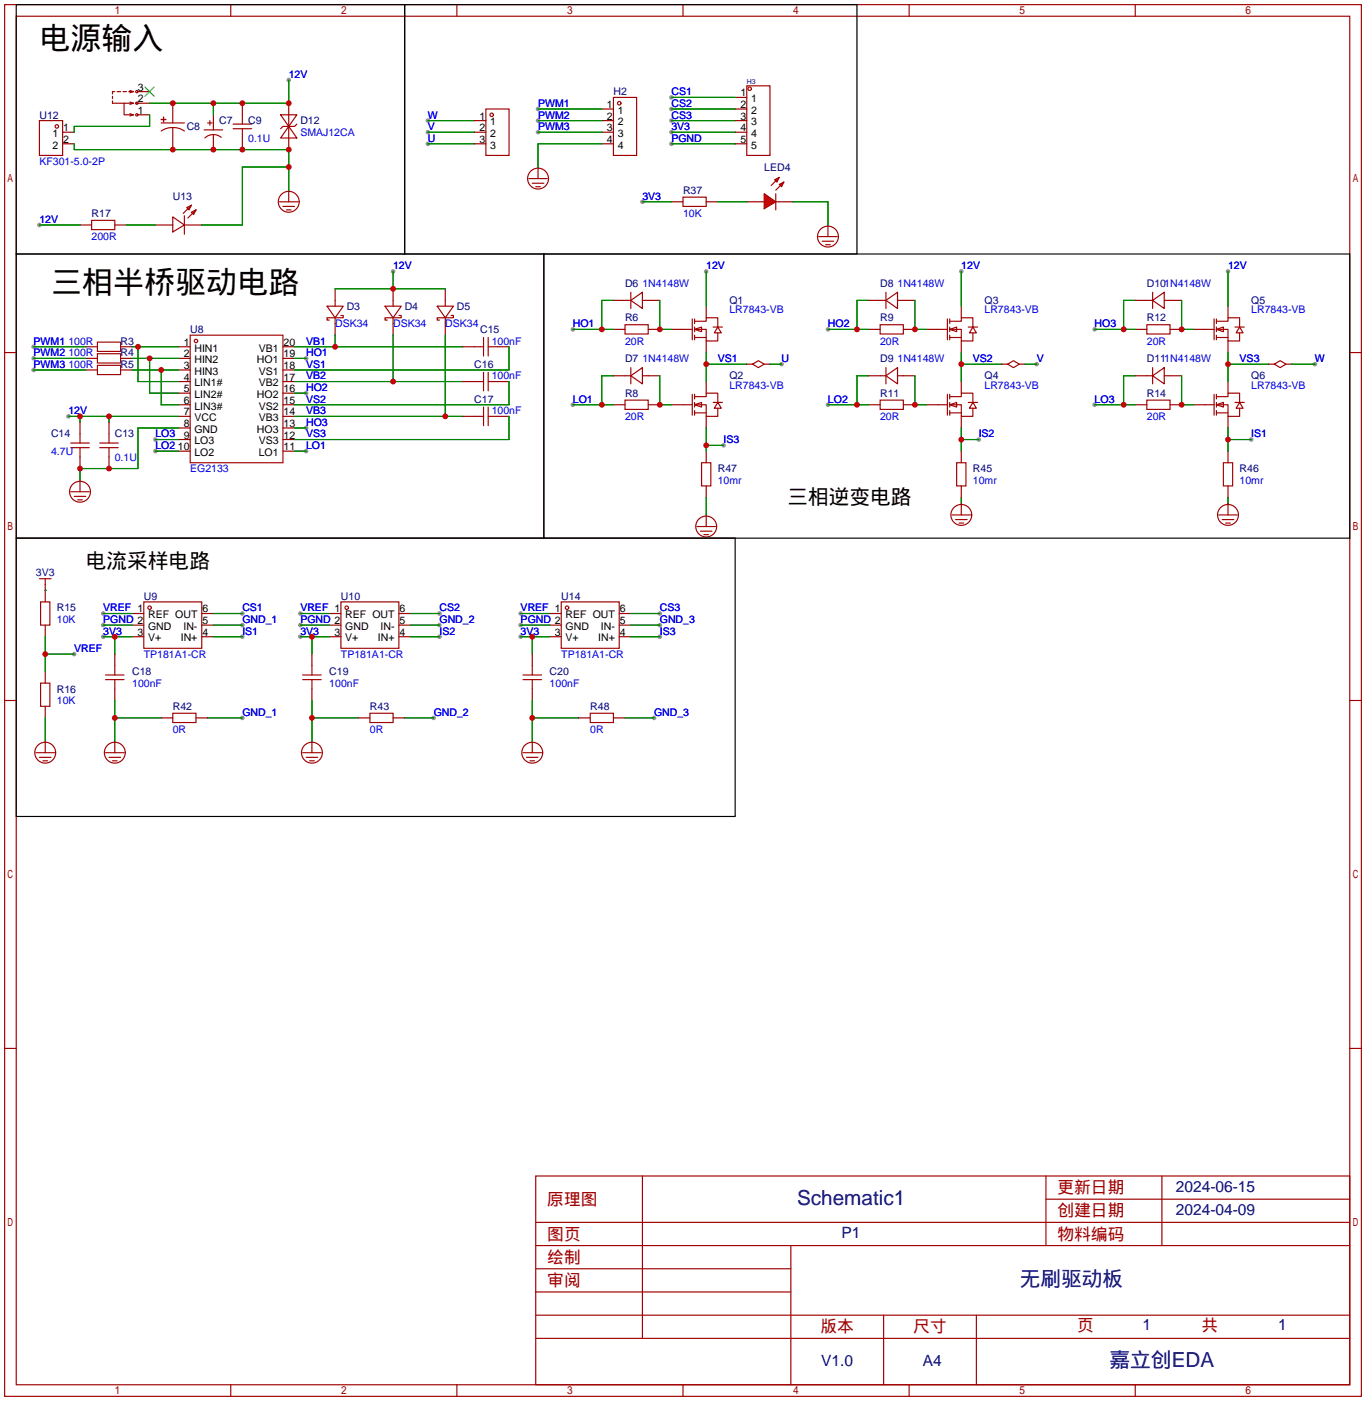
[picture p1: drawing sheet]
<svg xmlns="http://www.w3.org/2000/svg" width="299mm" height="307mm" viewBox="0 0 299 307" stroke-linecap="round" stroke-linejoin="round" font-family="sans-serif">
<g fill="#999">
<circle cx="7.4" cy="75.9" r=".51"/>
<circle cx="7.4" cy="78.5" r=".51"/>
<circle cx="7.4" cy="81" r=".51"/>
<circle cx="34" cy="98.8" r=".51"/>
<circle cx="34" cy="96.3" r=".51"/>
<circle cx="15" cy="91.2" r=".51"/>
<circle cx="86.1" cy="59.4" r=".51"/>
<circle cx="67.1" cy="98.8" r=".51"/>
<circle cx="67.1" cy="78.5" r=".51"/>
<circle cx="67.1" cy="86.1" r=".51"/>
<circle cx="67.1" cy="93.7" r=".51"/>
<circle cx="125.5" cy="72.1" r=".51"/>
<circle cx="154.7" cy="59.4" r=".51"/>
<circle cx="125.5" cy="88.6" r=".51"/>
<circle cx="171.2" cy="79.8" r=".51"/>
<circle cx="181.4" cy="72.1" r=".51"/>
<circle cx="210.6" cy="59.4" r=".51"/>
<circle cx="181.4" cy="88.6" r=".51"/>
<circle cx="214.4" cy="96.3" r=".51"/>
<circle cx="227.1" cy="79.8" r=".51"/>
<circle cx="239.8" cy="72.1" r=".51"/>
<circle cx="269" cy="59.4" r=".51"/>
<circle cx="239.8" cy="88.6" r=".51"/>
<circle cx="288" cy="79.8" r=".51"/>
<circle cx="63.2" cy="17.5" r=".51"/>
<circle cx="16.3" cy="143.3" r=".51"/>
<circle cx="22.6" cy="134.4" r=".51"/>
<circle cx="22.6" cy="136.9" r=".51"/>
<circle cx="22.6" cy="139.4" r=".51"/>
<circle cx="53.1" cy="134.4" r=".51"/>
<circle cx="53.1" cy="139.4" r=".51"/>
<circle cx="53.1" cy="136.9" r=".51"/>
<circle cx="65.8" cy="134.4" r=".51"/>
<circle cx="65.8" cy="136.9" r=".51"/>
<circle cx="65.8" cy="139.4" r=".51"/>
<circle cx="96.3" cy="134.4" r=".51"/>
<circle cx="96.3" cy="139.4" r=".51"/>
<circle cx="96.3" cy="136.9" r=".51"/>
<circle cx="93.7" cy="26.4" r=".51"/>
<circle cx="93.7" cy="31.5" r=".51"/>
<circle cx="93.7" cy="29" r=".51"/>
<circle cx="117.9" cy="23.9" r=".51"/>
<circle cx="117.9" cy="26.4" r=".51"/>
<circle cx="117.9" cy="29" r=".51"/>
<circle cx="147.1" cy="23.9" r=".51"/>
<circle cx="147.1" cy="26.4" r=".51"/>
<circle cx="147.1" cy="29" r=".51"/>
<circle cx="147.1" cy="31.5" r=".51"/>
<circle cx="8.6" cy="49.3" r=".51"/>
<circle cx="140.7" cy="44.2" r=".51"/>
<circle cx="95" cy="157.2" r=".51"/>
<circle cx="53.1" cy="157.2" r=".51"/>
<circle cx="274.1" cy="96.3" r=".51"/>
<circle cx="158.5" cy="97.5" r=".51"/>
<circle cx="114" cy="134.4" r=".51"/>
<circle cx="114" cy="136.9" r=".51"/>
<circle cx="114" cy="139.4" r=".51"/>
<circle cx="144.5" cy="134.4" r=".51"/>
<circle cx="144.5" cy="139.4" r=".51"/>
<circle cx="144.5" cy="136.9" r=".51"/>
<circle cx="143.3" cy="157.2" r=".51"/>
<circle cx="147.1" cy="21.3" r=".51"/>
</g>
<g fill="none" stroke="#a10000" stroke-width=".25">
<path d="M1 1h297.2v304.8h-297.2zM3.6 3.6h292.1v299.7h-292.1zM28.4 19.8l.8 .3M50.5 1v2.6M100.1 1v2.6M149.6 1v2.6M199.1 1v2.6M248.7 1v2.6M8.6 26.4h5.1v7.6h-5.1zM24.6 22.1v.5h2.6M24.6 21.1v.5M25.1 20.1h-.5v.5"/>
<path d="M25.7 20.1h.7M26.9 20.1h.8M28.2 20.1h1M28.4 24.9l.8 .2M28.4 22.4l.8 .2M29.2 22.6h-2v2.5h2M29.2 25.1l-.8 .3M29.2 22.6l-.8 .3M29.2 20.1l-.8 .2M35.3 26.2h1zM35.3 28.7a4.6 4.6 0 0 1 5.1 0M35.3 26.9h5.1"/>
<path d="M35.8 25.7v1zM44.7 28.4h4.1M45.5 26.9h1M46 26.4v1M46.7 27.7v.7M46.7 29.5v.7M48.5 30.1a2.74 2.74 0 0 0-3.6 .1M51.1 28.2h4M51.1 27.2h4M53.1 25.1v2.1M53.1 28.2v2M61.5 25.1h3.5l-1.8 2.6z"/>
<path d="M63.2 27.7l1.8 2.5h-3.5zM65 27.2l-.5 .5h-2.5l-.5 .5M106.4 23.9h5.1v10.1h-5.1zM134.4 21.3h5v12.7h-5zM20.1 48.3h5v2h-5zM37.8 47.5l2.6 1.8-2.6 1.5zM40.4 47.2v4.1M40.9 45.5l1-.5-.5 1zM41.9 46.5l1-.5-.5 1zM41.9 45l-1.8 1.7M42.9 46l-1.8 1.8M149.6 43.2h5.1v2h-5.1z"/>
<path d="M169.9 42.4v3.6M1 77.2h2.6M21.3 74.9h5.1v2.1h-5.1zM21.3 77.5h5.1v2h-5.1zM41.7 73.4h20.3v27.9h-20.3zM71.6 67.1h3.6l-1.8 2.5zM73.4 65.8v1.3M73.4 69.6v1.3M74.7 69.1h.5v.5h-3.6v.5h.5M84.3 67.1h3.6l-1.8 2.5zM86.1 65.8v1.3M86.1 69.6v1.3"/>
<path d="M87.4 69.1h.5v.5h-3.6v.5h.5M95.8 67.1h3.5l-1.8 2.5zM97.5 65.8v1.3M97.5 69.6v1.3M98.8 69.1h.5v.5h-3.5v.5h.5M103.9 75.9h2M105.9 73.9v4.1M106.9 75.9h2.1M106.9 73.9v4.1M136.9 71.1h5.1v2.1h-5.1zM136.9 65.8h1.3M138.2 65.8l2.5-1.8v3.6z"/>
<path d="M138.2 64v3.6M140.7 65.8h1.3M149.6 72.1h2M151.6 69.8v4.6M152.1 72.1l1.6-.5v1zM152.1 70.4h2.6v-.8h2.5v2M152.1 72.1h2.6v2.6h2.5v-1.8M152.1 73.9h2.6M152.1 69.8v1.1M152.1 71.6v1M152.1 73.4v1M156.2 71.6h2"/>
<path d="M157.2 71.6l.8 1.3h-1.5zM164.8 79.8l1.3-.8 1.3 .8-1.3 .7zM192.8 71.1h5.1v2.1h-5.1zM192.8 65.8h1.3M194.1 65.8l2.5-1.8v3.6zM194.1 64v3.6M196.6 65.8h1.3M205.5 72.1h2M207.5 69.8v4.6M208 72.1l1.5-.5v1zM208 70.4h2.6v-.8h2.5v2M208 72.1h2.6v2.6h2.5v-1.8"/>
<path d="M208 73.9h2.6M208 69.8v1.1M208 71.6v1M208 73.4v1M212.1 71.6h2M213.1 71.6l.8 1.3h-1.6zM220.7 79.8l1.3-.8 1.3 .8-1.3 .7zM251.2 71.1h5.1v2.1h-5.1zM251.2 65.8h1.3M252.5 65.8l2.5-1.8v3.6zM252.5 64v3.6M255 65.8h1.3"/>
<path d="M263.9 72.1h2M265.9 69.8v4.6M266.4 72.1l1.6-.5v1zM266.4 70.4h2.6v-.8h2.5v2M266.4 72.1h2.6v2.6h2.5v-1.8M266.4 73.9h2.6M266.4 69.8v1.1M266.4 71.6v1M266.4 73.4v1M270.5 71.6h2M271.5 71.6l.8 1.3h-1.5zM279.1 79.8l1.3-.8 1.3 .8-1.3 .7z"/>
<path d="M295.7 77.2h2.5M15.5 98h4.1M15.5 97h4.1M17.5 95v2M17.5 98v2.1M21.3 80h5.1v2h-5.1zM21.8 98h4.1M21.8 97h4.1M23.9 95v2M23.9 98v2.1M103.9 83.6h2M103.9 91.2h2"/>
<path d="M105.9 81.5v4.1M105.9 89.2v4M106.9 81.5v4.1M106.9 89.2v4M106.9 83.6h2.1M106.9 91.2h2.1M136.9 87.6h5.1v2.1h-5.1zM136.9 82.3h1.3M138.2 82.3l2.5-1.8v3.6zM138.2 80.5v3.6M140.7 82.3h1.3M149.6 88.6h2"/>
<path d="M151.6 86.4v4.5M152.1 88.6l1.6-.5v1.1zM152.1 86.9h2.6v-.8h2.5v2M152.1 88.6h2.6v2.6h2.5v-1.8M152.1 86.4v1M152.1 88.1v1.1M152.1 89.9v1M152.1 90.4h2.6M156.2 88.1h2M157.2 88.1l.8 1.3h-1.5zM192.8 87.6h5.1v2.1h-5.1zM192.8 82.3h1.3"/>
<path d="M194.1 82.3l2.5-1.8v3.6zM194.1 80.5v3.6M196.6 82.3h1.3M205.5 88.6h2M207.5 86.4v4.5M208 88.6l1.5-.5v1.1zM208 86.9h2.6v-.8h2.5v2M208 88.6h2.6v2.6h2.5v-1.8M208 90.4h2.6M208 86.4v1M208 88.1v1.1M208 89.9v1"/>
<path d="M212.1 88.1h2M213.1 88.1l.8 1.3h-1.6zM251.2 87.6h5.1v2.1h-5.1zM251.2 82.3h1.3M252.5 82.3l2.5-1.8v3.6zM252.5 80.5v3.6M255 82.3h1.3M263.9 88.6h2M265.9 86.4v4.5M266.4 88.6l1.6-.5v1.1zM266.4 86.9h2.6v-.8h2.5v2M266.4 88.6h2.6v2.6h2.5v-1.8"/>
<path d="M266.4 90.4h2.6M266.4 86.4v1M266.4 88.1v1.1M266.4 89.9v1M270.5 88.1h2M271.5 88.1l.8 1.3h-1.5zM8.6 126.7h2.6M8.9 131.8h2v5.1h-2zM9.9 126.7v1.3M31.5 131.8h12.7v10.2h-12.7zM74.7 131.8h12.7v10.2h-12.7zM1 153.4h2.6"/>
<path d="M8.9 149.6h2v5.1h-2zM23.1 148.8h4.1M23.1 147.8h4.1M25.1 145.8v2M25.1 148.8v2.1M66.3 148.8h4.1M66.3 147.8h4.1M68.3 145.8v2M68.3 148.8v2.1M295.7 153.4h2.5M1 229.6h2.6M295.7 229.6h2.5"/>
<path d="M117.3 257.6h178.4v45.7h-178.4zM140.7 257.6v35.5M229.1 257.6v15.2M254.5 257.6v15.2M117.3 277.9h55.9M117.3 272.8h178.4M117.3 267.7h178.4M173.2 272.8v30.5M229.1 262.6h66.6M117.3 293.1h178.4M117.3 288h178.4M117.3 283h55.9"/>
<path d="M193.5 288v15.3M213.9 288v15.3M50.5 303.3v2.5M100.1 303.3v2.5M149.6 303.3v2.5M199.1 303.3v2.5M248.7 303.3v2.5"/>
<circle cx="12.4" cy="27.7" r=".38"/>
<circle cx="30" cy="22.6" r=".25"/>
<circle cx="30" cy="25.1" r=".25"/>
<circle cx="30" cy="20.1" r=".25"/>
<circle cx="107.7" cy="25.1" r=".38"/>
<circle cx="135.6" cy="22.6" r=".38"/>
<circle cx="42.9" cy="74.7" r=".38"/>
<circle cx="32.8" cy="133.1" r=".38"/>
<circle cx="75.9" cy="133.1" r=".38"/>
</g>
<g fill="none" stroke="#870000" stroke-width=".25">
<path d="M13.7 29h2.6M13.7 31.5h2.6M29.7 22.6h3.1M30.2 25.1h2.6M30.2 20.1h2.6M37.8 22.6v4.3M37.8 27.9v4.9M46.7 25.1v2.6M46.7 30.2v2.6M53.1 22.6v2.5M53.1 30.2v2.6M63.2 22.6v10.2"/>
<path d="M103.9 26.4h2.5M103.9 29h2.5M103.9 31.5h2.5M131.8 23.9h2.6M131.8 26.4h2.6M131.8 29h2.6M131.8 31.5h2.6M17.5 49.3h2.6M25.1 49.3h2.6M34 49.3h3.8M40.4 49.3h3.8M147.1 44.2h2.5"/>
<path d="M154.7 44.2h2.5M18.8 75.9h2.5M18.8 78.5h2.5M26.4 75.9h2.6M26.4 78.5h2.6M39.1 75.9h2.6M39.1 78.5h2.6M62 75.9h2.5M62 78.5h2.5M73.4 63.2v2.6M73.4 70.9v2.5M86.1 63.2v2.6"/>
<path d="M86.1 70.9v2.5M97.5 63.2v2.6M97.5 70.9v2.5M101.3 75.9h2.6M109 75.9h2.5M134.4 72.1h2.5M134.4 65.8h2.5M142 72.1h2.5M142 65.8h2.5M147.1 72.1h2.5M154.7 67.1v2.5M154.7 74.7v2.5"/>
<path d="M163.6 79.8h1.2M167.4 79.8h1.3M190.2 72.1h2.6M190.2 65.8h2.6M197.9 72.1h2.5M197.9 65.8h2.5M202.9 72.1h2.6M210.6 67.1v2.5M210.6 74.7v2.5M219.5 79.8h1.2M223.3 79.8h1.2M248.7 72.1h2.5"/>
<path d="M248.7 65.8h2.5M256.3 72.1h2.5M256.3 65.8h2.5M261.4 72.1h2.5M269 67.1v2.5M269 74.7v2.5M277.9 79.8h1.2M281.7 79.8h1.3M17.5 92.5v2.5M18.8 81h2.5M23.9 92.5v2.5M26.4 81h2.6"/>
<path d="M39.1 81h2.6M39.1 83.6h2.6M39.1 86.1h2.6M39.1 88.6h2.6M39.1 91.2h2.6M39.1 93.7h2.6M39.1 96.3h2.6M39.1 98.8h2.6M62 81h2.5M62 83.6h2.5M62 86.1h2.5M62 88.6h2.5"/>
<path d="M62 91.2h2.5M62 93.7h2.5M62 96.3h2.5M62 98.8h2.5M101.3 83.6h2.6M101.3 91.2h2.6M109 83.6h2.5M109 91.2h2.5M134.4 88.6h2.5M134.4 82.3h2.5M142 88.6h2.5M142 82.3h2.5"/>
<path d="M147.1 88.6h2.5M154.7 83.6v2.5M154.7 91.2v2.5M190.2 88.6h2.6M190.2 82.3h2.6M197.9 88.6h2.5M197.9 82.3h2.5M202.9 88.6h2.6M210.6 83.6v2.5M210.6 91.2v2.5M248.7 88.6h2.5M248.7 82.3h2.5"/>
<path d="M256.3 88.6h2.5M256.3 82.3h2.5M261.4 88.6h2.5M269 83.6v2.5M269 91.2v2.5M17.5 100.1v2.5M23.9 100.1v2.5M9.9 128v3.8M9.9 136.9v2.5M29 134.4h2.5M29 136.9h2.5M29 139.4h2.5"/>
<path d="M44.2 134.4h2.5M44.2 136.9h2.5M44.2 139.4h2.5M72.1 134.4h2.6M72.1 136.9h2.6M72.1 139.4h2.6M87.4 134.4h2.5M87.4 136.9h2.5M87.4 139.4h2.5M9.9 147.1v2.5M9.9 154.7v2.5M25.1 143.3v2.5"/>
<path d="M25.1 150.9v2.5M68.3 143.3v2.5M68.3 150.9v2.5"/>
</g>
<path d="M31.7 19l2.1 2.1M33.8 19l-2.1 2.1" fill="none" stroke="#3c3" stroke-width=".25"/>
<path d="M3.6 1h85v54.6h-85zM88.6 1h99.1v54.6h-99.1zM3.6 55.6h115.5v62.3h-115.5zM119.1 55.6h176.6v62.3h-176.6z" fill="none" stroke="#000" stroke-width=".25"/>
<g fill="none" stroke="#008700" stroke-width=".25">
<path d="M63.2 17.5v5.1h-30.4M32.8 25.1v2.6h-16.5v1.3M46.7 22.6v2.5M93.7 26.4h10.2M93.7 31.5h10.2M93.7 29h10.2M117.9 26.4h13.9M117.9 29h13.9M117.9 23.9h13.9M147.1 26.4h13.9M147.1 31.5h13.9M147.1 29h13.9"/>
<path d="M147.1 23.9h13.9M8.6 49.3h8.9M27.7 49.3h6.3M86.1 59.4v3.8M154.7 59.4v7.7M210.6 59.4v7.7M269 59.4v7.7M7.4 75.9h11.4M7.4 78.5h11.4M29 75.9h10.1M29 78.5h10.1M30.2 75.9v7.7h8.9"/>
<path d="M32.8 78.5v7.6h6.3M64.5 75.9h36.8M64.5 78.5h2.6M73.4 63.2h24.1M73.4 73.4v2.5M86.1 73.4v10.2M97.5 73.4v17.8M111.5 75.9v5.1h-47M125.5 72.1h8.9M134.4 65.8h-2.6v6.3M144.5 65.8v6.3h2.6M154.7 77.2v6.4"/>
<path d="M154.7 79.8h8.9M168.7 79.8h2.5M181.4 72.1h8.8M190.2 65.8h-2.5v6.3M200.4 65.8v6.3h2.5M210.6 79.8h8.9M210.6 77.2v6.4M224.5 79.8h2.6M239.8 72.1h8.9M248.7 65.8h-2.6v6.3M258.8 65.8v6.3h2.6M269 79.8h8.9"/>
<path d="M269 77.2v6.4M283 79.8h5M7.4 81h11.4M15 91.2h24.1M17.5 91.2v1.3M23.9 91.2v1.3M29 81h10.1M34 98.8h5.1M34 96.3h5.1M35.3 81v7.6h3.8M39.1 93.7h-8.9v8.9h-12.7v2.6M64.5 83.6h36.8"/>
<path d="M64.5 86.1h2.6M64.5 98.8h2.6M64.5 91.2h36.8M64.5 93.7h2.6M111.5 83.6v5h-47M111.5 91.2v5.1h-47M125.5 88.6h8.9M134.4 82.3h-2.6v6.3M144.5 82.3v6.3h2.6M181.4 88.6h8.8M190.2 82.3h-2.5v6.3M200.4 82.3v6.3h2.5"/>
<path d="M210.6 96.3h3.8M210.6 93.7v5.1M239.8 88.6h8.9M248.7 82.3h-2.6v6.3M258.8 82.3v6.3h2.6M210.6 109v1.2M269 109v1.2M9.9 129.3h.1M9.9 139.4v7.7M22.6 134.4h6.4M22.6 136.9h6.4M22.6 139.4h6.4"/>
<path d="M25.1 139.4v3.9M46.7 134.4h6.4M46.7 136.9h6.4M46.7 139.4h6.4M65.8 134.4h6.3M65.8 136.9h6.3M65.8 139.4h6.3M68.3 139.4v3.9M89.9 134.4h6.4M89.9 136.9h6.4M89.9 139.4h6.4M9.9 157.2v5.1"/>
<path d="M9.9 143.3h6.4"/>
</g>
<g fill="#f00" stroke="#a10000" stroke-width=".25">
<path d="M167.4 42.4l2.5 1.8-2.5 1.5z"/>
<path d="M169.7 39.4l1-.5-.5 1z"/>
<path d="M170.7 40.4l1-.5-.5 1z"/>
</g>
<g fill="none" stroke="#a10000" stroke-width=".25">
<path d="M163.6 18.8h5.1v15.2h-5.1zM115.8 39.1h4.1M169.9 39.6l-1 1M61.2 44.2h4.1M62 45.2h2.5M62.7 46h1.1M116.6 40.1h2.5M117.3 40.9h1.1M170.9 40.6l-1 1.1M179.3 51.8h4.1M180.1 52.8h2.5M180.8 53.6h1.1"/>
<path d="M15.5 107.7h4.1M16.3 108.7h2.5M17 109.5h1M152.7 115.3h4M153.4 116.3h2.6M153.7 101.3h2v5.1h-2zM154.2 117.1h1M208.5 112.8h4.1M209.3 113.8h2.5M209.5 101.3h2.1v5.1h-2.1zM210.1 114.6h1M267 112.8h4"/>
<path d="M267.7 113.8h2.6M268 101.3h2v5.1h-2zM268.5 114.6h1M122.9 131.8h12.7v10.2h-12.7zM37.8 156.2h5.1v2h-5.1zM81 156.2h5.1v2h-5.1zM114.6 148.8h4M114.6 147.8h4M116.6 145.8v2M116.6 148.8v2.1M129.3 156.2h5.1v2h-5.1zM7.9 164.8h4"/>
<path d="M8.6 165.9h2.6M9.4 166.6h1M23.1 164.8h4.1M23.9 165.9h2.5M24.6 166.6h1.1M66.3 164.8h4.1M67.1 165.9h2.5M67.8 166.6h1M114.6 164.8h4M115.3 165.9h2.6M116.1 166.6h1"/>
<circle cx="164.2" cy="19.4" r=".38"/>
<circle cx="117.9" cy="39.1" r="2.29"/>
<circle cx="63.2" cy="44.2" r="2.29"/>
<circle cx="181.4" cy="51.8" r="2.29"/>
<circle cx="17.5" cy="107.7" r="2.29"/>
<circle cx="154.7" cy="115.3" r="2.29"/>
<circle cx="210.6" cy="112.8" r="2.29"/>
<circle cx="269" cy="112.8" r="2.29"/>
<circle cx="124.2" cy="133.1" r=".38"/>
<circle cx="9.9" cy="164.8" r="2.29"/>
<circle cx="25.1" cy="164.8" r="2.29"/>
<circle cx="68.3" cy="164.8" r="2.29"/>
<circle cx="116.6" cy="164.8" r="2.29"/>
</g>
<g fill="none" stroke="#870000" stroke-width=".25">
<path d="M117.9 36.6v2.5M161 21.3h2.6M161 23.9h2.6M161 26.4h2.6M161 29h2.6M161 31.5h2.6M63.2 41.7v2.5M163.6 44.2h3.8M169.9 44.2h3.8M181.4 49.3v2.5M154.7 98.8v2.5M210.6 98.8v2.5"/>
<path d="M269 98.8v2.5M17.5 105.2v2.5M154.7 106.4v2.6M154.7 112.8v2.5M210.6 106.4v2.6M210.6 110.2v2.6M269 106.4v2.6M269 110.2v2.6M120.4 134.4h2.5M120.4 136.9h2.5M120.4 139.4h2.5M135.6 134.4h2.6"/>
<path d="M135.6 136.9h2.6M135.6 139.4h2.6M35.3 157.2h2.5M42.9 157.2h2.6M78.5 157.2h2.5M86.1 157.2h2.5M116.6 143.3v2.5M116.6 150.9v2.5M126.7 157.2h2.6M134.4 157.2h2.5M9.9 162.3v2.5M25.1 162.3v2.5"/>
<path d="M68.3 162.3v2.5M116.6 162.3v2.5"/>
</g>
<g fill="none" stroke="#008700" stroke-width=".25">
<path d="M16.3 31.5v1.3h46.9v8.9M63.2 36.6h-10.1v12.7h-8.9M131.8 31.5h-13.9v5.1M147.1 21.3h13.9M140.7 44.2h6.4M157.2 44.2h6.4M173.7 44.2h7.7v5.1M154.7 93.7v5.1M154.7 97.5h3.8M269 96.3h5.1M269 93.7v5.1M154.7 109v3.8"/>
<path d="M114 134.4h6.4M114 136.9h6.4M114 139.4h6.4M116.6 139.4v3.9M138.2 134.4h6.3M138.2 136.9h6.3M138.2 139.4h6.3M25.1 153.4v8.9M25.1 157.2h10.2M45.5 157.2h7.6M68.3 157.2h10.2M68.3 153.4v8.9"/>
<path d="M88.6 157.2h6.4M116.6 157.2h10.1M116.6 153.4v8.9M136.9 157.2h6.4"/>
</g>
<path d="M3.6 117.9h157.4v60.9h-157.4z" fill="none" stroke="#000" stroke-width=".25"/>
<g fill="#c00">
<circle cx="30.2" cy="75.9" r=".63"/>
<circle cx="32.8" cy="78.5" r=".63"/>
<circle cx="35.3" cy="81" r=".63"/>
<circle cx="17.5" cy="91.2" r=".63"/>
<circle cx="23.9" cy="91.2" r=".63"/>
<circle cx="17.5" cy="102.6" r=".63"/>
<circle cx="23.9" cy="102.6" r=".63"/>
<circle cx="86.1" cy="63.2" r=".63"/>
<circle cx="73.4" cy="75.9" r=".63"/>
<circle cx="86.1" cy="83.6" r=".63"/>
<circle cx="97.5" cy="91.2" r=".63"/>
<circle cx="131.8" cy="72.1" r=".63"/>
<circle cx="144.5" cy="72.1" r=".63"/>
<circle cx="131.8" cy="88.6" r=".63"/>
<circle cx="144.5" cy="88.6" r=".63"/>
<circle cx="154.7" cy="79.8" r=".63"/>
<circle cx="187.7" cy="72.1" r=".63"/>
<circle cx="200.4" cy="72.1" r=".63"/>
<circle cx="187.7" cy="88.6" r=".63"/>
<circle cx="200.4" cy="88.6" r=".63"/>
<circle cx="210.6" cy="96.3" r=".63"/>
<circle cx="210.6" cy="79.8" r=".63"/>
<circle cx="246.1" cy="72.1" r=".63"/>
<circle cx="258.8" cy="72.1" r=".63"/>
<circle cx="246.1" cy="88.6" r=".63"/>
<circle cx="258.8" cy="88.6" r=".63"/>
<circle cx="269" cy="79.8" r=".63"/>
<circle cx="46.7" cy="22.6" r=".63"/>
<circle cx="53.1" cy="22.6" r=".63"/>
<circle cx="37.8" cy="22.6" r=".63"/>
<circle cx="63.2" cy="22.6" r=".63"/>
<circle cx="9.9" cy="143.3" r=".63"/>
<circle cx="25.1" cy="139.4" r=".63"/>
<circle cx="68.3" cy="139.4" r=".63"/>
<circle cx="63.2" cy="32.8" r=".63"/>
<circle cx="63.2" cy="36.6" r=".63"/>
<circle cx="53.1" cy="32.8" r=".63"/>
<circle cx="46.7" cy="32.8" r=".63"/>
<circle cx="37.8" cy="32.8" r=".63"/>
<circle cx="25.1" cy="157.2" r=".63"/>
<circle cx="68.3" cy="157.2" r=".63"/>
<circle cx="269" cy="96.3" r=".63"/>
<circle cx="154.7" cy="97.5" r=".63"/>
<circle cx="116.6" cy="139.4" r=".63"/>
<circle cx="116.6" cy="157.2" r=".63"/>
</g>
<g font-size="6.8">
<text x="8.6" y="10.8">电源输入</text>
<text x="11.2" y="64.2">三相半桥驱动电路</text>
</g>
<g font-size="4.5">
<text x="172.5" y="110.4">三相逆变电路</text>
<text x="18.8" y="124.4">电流采样电路</text>
</g>
<g font-size="4.5" fill="#000080">
<text x="174.6" y="263.8">Schematic1</text>
<text x="223.4" y="281.6">无刷驱动板</text>
<text x="243" y="299.4">嘉立创EDA</text>
</g>
<g font-size="3.7" fill="#a00000">
<text x="119.9" y="263.9">原理图</text>
<text x="231.6" y="261.3">更新日期</text>
<text x="231.6" y="266.4">创建日期</text>
<text x="119.9" y="271.5">图页</text>
<text x="231.6" y="271.5">物料编码</text>
<text x="119.9" y="281.7">审阅</text>
<text x="119.9" y="276.6">绘制</text>
<text x="179.7" y="291.8">版本</text>
<text x="200" y="291.8">尺寸</text>
<text x="236" y="291.6">页</text>
<text x="263.1" y="291.6">共</text>
</g>
<g font-size="3.4" fill="#000080">
<text x="257.6" y="261">2024-06-15</text>
<text x="257.6" y="266.1">2024-04-09</text>
<text x="184.4" y="271.1">P1</text>
<text x="250.3" y="291.2">1</text>
<text x="280" y="291.2">1</text>
<text x="179.9" y="299.1">V1.0</text>
<text x="202.1" y="299.1">A4</text>
</g>
<g font-size="2.3" fill="#00f">
<text x="63.2" y="17.1">12V</text>
<text x="117.9" y="23.4">PWM1</text>
<text x="147.1" y="23.4">CS2</text>
<text x="147.1" y="20.9">CS1</text>
<text x="65.8" y="29.8">SMAJ12CA</text>
<text x="93.7" y="26">W</text>
<text x="93.7" y="28.5">V</text>
<text x="117.9" y="26">PWM2</text>
<text x="117.9" y="28.5">PWM3</text>
<text x="147.1" y="26">CS3</text>
<text x="147.1" y="28.5">3V3</text>
<text x="54.4" y="31">0.1U</text>
<text x="93.7" y="31">U</text>
<text x="147.1" y="31">PGND</text>
<text x="8.6" y="36.1">KF301-5.0-2P</text>
<text x="140.7" y="43.7">3V3</text>
<text x="149.6" y="47.5">10K</text>
<text x="8.6" y="48.8">12V</text>
<text x="20.1" y="52.6">200R</text>
<text x="86.1" y="59">12V</text>
<text x="154.7" y="59">12V</text>
<text x="210.6" y="59">12V</text>
<text x="269" y="59">12V</text>
<text x="140.7" y="62.8">1N4148W</text>
<text x="196.6" y="62.8">1N4148W</text>
<text x="73.4" y="71.7">DSK34</text>
<text x="86.1" y="71.7">DSK34</text>
<text x="97.5" y="71.7">DSK34</text>
<text x="125.5" y="71.7">HO1</text>
<text x="159.8" y="68.6">LR7843-VB</text>
<text x="181.4" y="71.7">HO2</text>
<text x="215.6" y="68.6">LR7843-VB</text>
<text x="239.8" y="71.7">HO3</text>
<text x="274.1" y="68.6">LR7843-VB</text>
<text x="7.4" y="75.5">PWM1</text>
<text x="15" y="75.5">100R</text>
<text x="67.1" y="75.5">VB1</text>
<text x="107.7" y="75.5">100nF</text>
<text x="136.9" y="75.5">20R</text>
<text x="192.8" y="75.5">20R</text>
<text x="251.2" y="75.5">20R</text>
<text x="7.4" y="78">PWM2</text>
<text x="7.4" y="80.6">PWM3</text>
<text x="15" y="78">100R</text>
<text x="15" y="80.6">100R</text>
<text x="67.1" y="80.6">VS1</text>
<text x="67.1" y="83.1">VB2</text>
<text x="67.1" y="78">HO1</text>
<text x="107.7" y="83.1">100nF</text>
<text x="140.7" y="79.3">1N4148W</text>
<text x="157.2" y="79.3">VS1</text>
<text x="171.2" y="79.3">U</text>
<text x="196.6" y="79.3">1N4148W</text>
<text x="213.1" y="79.3">VS2</text>
<text x="227.1" y="79.3">V</text>
<text x="271.5" y="79.3">VS3</text>
<text x="288" y="79.3">W</text>
<text x="67.1" y="88.2">VS2</text>
<text x="67.1" y="85.6">HO2</text>
<text x="125.5" y="88.2">LO1</text>
<text x="159.8" y="85.1">LR7843-VB</text>
<text x="181.4" y="88.2">LO2</text>
<text x="215.6" y="85.1">LR7843-VB</text>
<text x="239.8" y="88.2">LO3</text>
<text x="274.1" y="85.1">LR7843-VB</text>
<text x="15" y="90.7">12V</text>
<text x="34" y="95.8">LO3</text>
<text x="67.1" y="90.7">VB3</text>
<text x="67.1" y="95.8">VS3</text>
<text x="67.1" y="93.3">HO3</text>
<text x="107.7" y="90.7">100nF</text>
<text x="136.9" y="92">20R</text>
<text x="192.8" y="92">20R</text>
<text x="214.4" y="95.8">IS2</text>
<text x="251.2" y="92">20R</text>
<text x="274.1" y="95.8">IS1</text>
<text x="11.2" y="99.6">4.7U</text>
<text x="25.1" y="100.9">0.1U</text>
<text x="34" y="98.3">LO2</text>
<text x="67.1" y="98.3">LO1</text>
<text x="158.5" y="97.1">IS3</text>
<text x="41.7" y="103.4">EG2133</text>
<text x="157.2" y="106">10mr</text>
<text x="213.1" y="106">10mr</text>
<text x="271.5" y="106">10mr</text>
<text x="12.4" y="136.4">10K</text>
<text x="22.6" y="133.9">VREF 1</text>
<text x="22.6" y="136.4">PGND 2</text>
<text x="53.1" y="133.9">CS1</text>
<text x="53.1" y="136.4">GND_1</text>
<text x="65.8" y="133.9">VREF 1</text>
<text x="65.8" y="136.4">PGND 2</text>
<text x="96.3" y="133.9">CS2</text>
<text x="96.3" y="136.4">GND_2</text>
<text x="114" y="133.9">VREF 1</text>
<text x="114" y="136.4">PGND 2</text>
<text x="144.5" y="133.9">CS3</text>
<text x="144.5" y="136.4">GND_3</text>
<text x="16.3" y="142.8">VREF</text>
<text x="22.6" y="139">3V3</text>
<text x="53.1" y="139">IS1</text>
<text x="65.8" y="139">3V3</text>
<text x="96.3" y="139">IS2</text>
<text x="114" y="139">3V3</text>
<text x="144.5" y="139">IS3</text>
<text x="31.5" y="144.1">TP181A1-CR</text>
<text x="74.7" y="144.1">TP181A1-CR</text>
<text x="122.9" y="144.1">TP181A1-CR</text>
<text x="12.4" y="154.2">10K</text>
<text x="29" y="150.4">100nF</text>
<text x="72.1" y="150.4">100nF</text>
<text x="120.4" y="150.4">100nF</text>
<text x="37.8" y="160.6">0R</text>
<text x="53.1" y="156.8">GND_1</text>
<text x="81" y="160.6">0R</text>
<text x="95" y="156.8">GND_2</text>
<text x="129.3" y="160.6">0R</text>
<text x="143.3" y="156.8">GND_3</text>
</g>
<g font-size="2.3">
<text x="30.2" y="22.4">2</text>
<text x="30.2" y="19.8">3</text>
<text x="133" y="23.6">1</text>
<text x="162.2" y="21.1">1</text>
<text x="162.2" y="23.6">2</text>
<text x="164.5" y="22.4">1</text>
<text x="11.5" y="30">1</text>
<text x="13.8" y="28.7">1</text>
<text x="30.2" y="24.9">1</text>
<text x="105" y="26.2">1</text>
<text x="105" y="28.7">2</text>
<text x="107.4" y="27.5">1</text>
<text x="107.4" y="30">2</text>
<text x="133" y="26.2">2</text>
<text x="133" y="28.7">3</text>
<text x="135.3" y="24.9">1</text>
<text x="135.3" y="27.5">2</text>
<text x="135.3" y="30">3</text>
<text x="162.2" y="26.2">3</text>
<text x="162.2" y="28.7">4</text>
<text x="164.5" y="24.9">2</text>
<text x="164.5" y="27.5">3</text>
<text x="164.5" y="30">4</text>
<text x="11.5" y="32.5">2</text>
<text x="13.8" y="31.3">2</text>
<text x="105" y="31.3">3</text>
<text x="107.4" y="32.5">3</text>
<text x="133" y="31.3">4</text>
<text x="135.3" y="32.5">4</text>
<text x="162.2" y="31.3">5</text>
<text x="164.5" y="32.5">5</text>
<text x="40.2" y="75.7">1</text>
<text x="42.6" y="77">HIN1</text>
<text x="56.7" y="77">VB1</text>
<text x="62.1" y="75.7">20</text>
<text x="40.2" y="78.3">2</text>
<text x="40.2" y="80.8">3</text>
<text x="40.2" y="83.3">4</text>
<text x="42.6" y="79.5">HIN2</text>
<text x="42.6" y="82.1">HIN3</text>
<text x="56.3" y="79.5">HO1</text>
<text x="56.7" y="82.1">VS1</text>
<text x="62.1" y="83.3">17</text>
<text x="62.1" y="80.8">18</text>
<text x="62.1" y="78.3">19</text>
<text x="40.2" y="85.9">5</text>
<text x="40.2" y="88.4">6</text>
<text x="42.6" y="84.6">LIN1#</text>
<text x="42.6" y="87.1">LIN2#</text>
<text x="42.6" y="89.7">LIN3#</text>
<text x="56.3" y="87.1">HO2</text>
<text x="56.7" y="89.7">VS2</text>
<text x="56.7" y="84.6">VB2</text>
<text x="62.1" y="88.4">15</text>
<text x="62.1" y="85.9">16</text>
<text x="40.2" y="91">7</text>
<text x="40.2" y="93.5">8</text>
<text x="42.6" y="92.2">VCC</text>
<text x="42.6" y="94.8">GND</text>
<text x="56.3" y="94.8">HO3</text>
<text x="56.7" y="92.2">VB3</text>
<text x="62.1" y="93.5">13</text>
<text x="62.1" y="91">14</text>
<text x="39" y="98.6">10</text>
<text x="40.2" y="96">9</text>
<text x="42.6" y="97.3">LO3</text>
<text x="42.6" y="99.8">LO2</text>
<text x="56.7" y="99.8">LO1</text>
<text x="56.7" y="97.3">VS3</text>
<text x="62.1" y="98.6">11</text>
<text x="62.1" y="96">12</text>
<text x="32.4" y="135.4">REF OUT</text>
<text x="32.4" y="137.9">GND</text>
<text x="40.2" y="137.9">IN-</text>
<text x="44.3" y="136.7">5</text>
<text x="44.3" y="134.1">6</text>
<text x="75.6" y="135.4">REF OUT</text>
<text x="75.6" y="137.9">GND</text>
<text x="83.4" y="137.9">IN-</text>
<text x="87.5" y="136.7">5</text>
<text x="87.5" y="134.1">6</text>
<text x="123.9" y="135.4">REF OUT</text>
<text x="123.9" y="137.9">GND</text>
<text x="131.6" y="137.9">IN-</text>
<text x="135.8" y="136.7">5</text>
<text x="135.8" y="134.1">6</text>
<text x="30.1" y="139.2">3</text>
<text x="32.4" y="140.5">V+</text>
<text x="39.6" y="140.5">IN+</text>
<text x="44.3" y="139.2">4</text>
<text x="73.3" y="139.2">3</text>
<text x="75.6" y="140.5">V+</text>
<text x="82.8" y="140.5">IN+</text>
<text x="87.5" y="139.2">4</text>
<text x="121.5" y="139.2">3</text>
<text x="123.9" y="140.5">V+</text>
<text x="131" y="140.5">IN+</text>
<text x="135.8" y="139.2">4</text>
</g>
<g font-size="2.3" fill="#000080">
<text x="134.4" y="20.9">H2</text>
<text x="8.6" y="26">U12</text>
<text x="40.9" y="28.4">C8</text>
<text x="48" y="27.2">C7</text>
<text x="54.4" y="27.2">C9</text>
<text x="65.8" y="27.2">D12</text>
<text x="167.4" y="37.4">LED4</text>
<text x="20.1" y="47.5">R17</text>
<text x="37.8" y="43.7">U13</text>
<text x="149.6" y="42.5">R37</text>
<text x="136.9" y="62.8">D6</text>
<text x="192.8" y="62.8">D8</text>
<text x="251.2" y="62.8">D101N4148W</text>
<text x="75.9" y="67.9">D3</text>
<text x="88.6" y="67.9">D4</text>
<text x="100.1" y="67.9">D5</text>
<text x="136.9" y="70.4">R6</text>
<text x="159.8" y="66.6">Q1</text>
<text x="192.8" y="70.4">R9</text>
<text x="215.6" y="66.6">Q3</text>
<text x="251.2" y="70.4">R12</text>
<text x="274.1" y="66.6">Q5</text>
<text x="26.4" y="75.5">R3</text>
<text x="41.7" y="72.9">U8</text>
<text x="105.2" y="72.9">C15</text>
<text x="26.4" y="78">R4</text>
<text x="26.4" y="80.6">R5</text>
<text x="103.9" y="80.6">C16</text>
<text x="136.9" y="79.3">D7</text>
<text x="159.8" y="83.1">Q2</text>
<text x="192.8" y="79.3">D9</text>
<text x="215.6" y="83.1">Q4</text>
<text x="251.2" y="79.3">D111N4148W</text>
<text x="274.1" y="83.1">Q6</text>
<text x="103.9" y="88.2">C17</text>
<text x="136.9" y="86.9">R8</text>
<text x="192.8" y="86.9">R11</text>
<text x="251.2" y="86.9">R14</text>
<text x="11.2" y="95.8">C14</text>
<text x="25.1" y="95.8">C13</text>
<text x="157.2" y="103.4">R47</text>
<text x="213.1" y="103.4">R45</text>
<text x="271.5" y="103.4">R46</text>
<text x="7.9" y="126.2">3V3</text>
<text x="31.5" y="131.4">U9</text>
<text x="74.7" y="131.4">U10</text>
<text x="122.9" y="131.4">U14</text>
<text x="12.4" y="133.9">R15</text>
<text x="29" y="147.9">C18</text>
<text x="72.1" y="147.9">C19</text>
<text x="120.4" y="147.9">C20</text>
<text x="12.4" y="151.7">R16</text>
<text x="37.8" y="155.5">R42</text>
<text x="81" y="155.5">R43</text>
<text x="129.3" y="155.5">R48</text>
</g>
<text font-size="1.5" fill="#000080" x="163.6" y="18.4">H3</text>
</svg>
